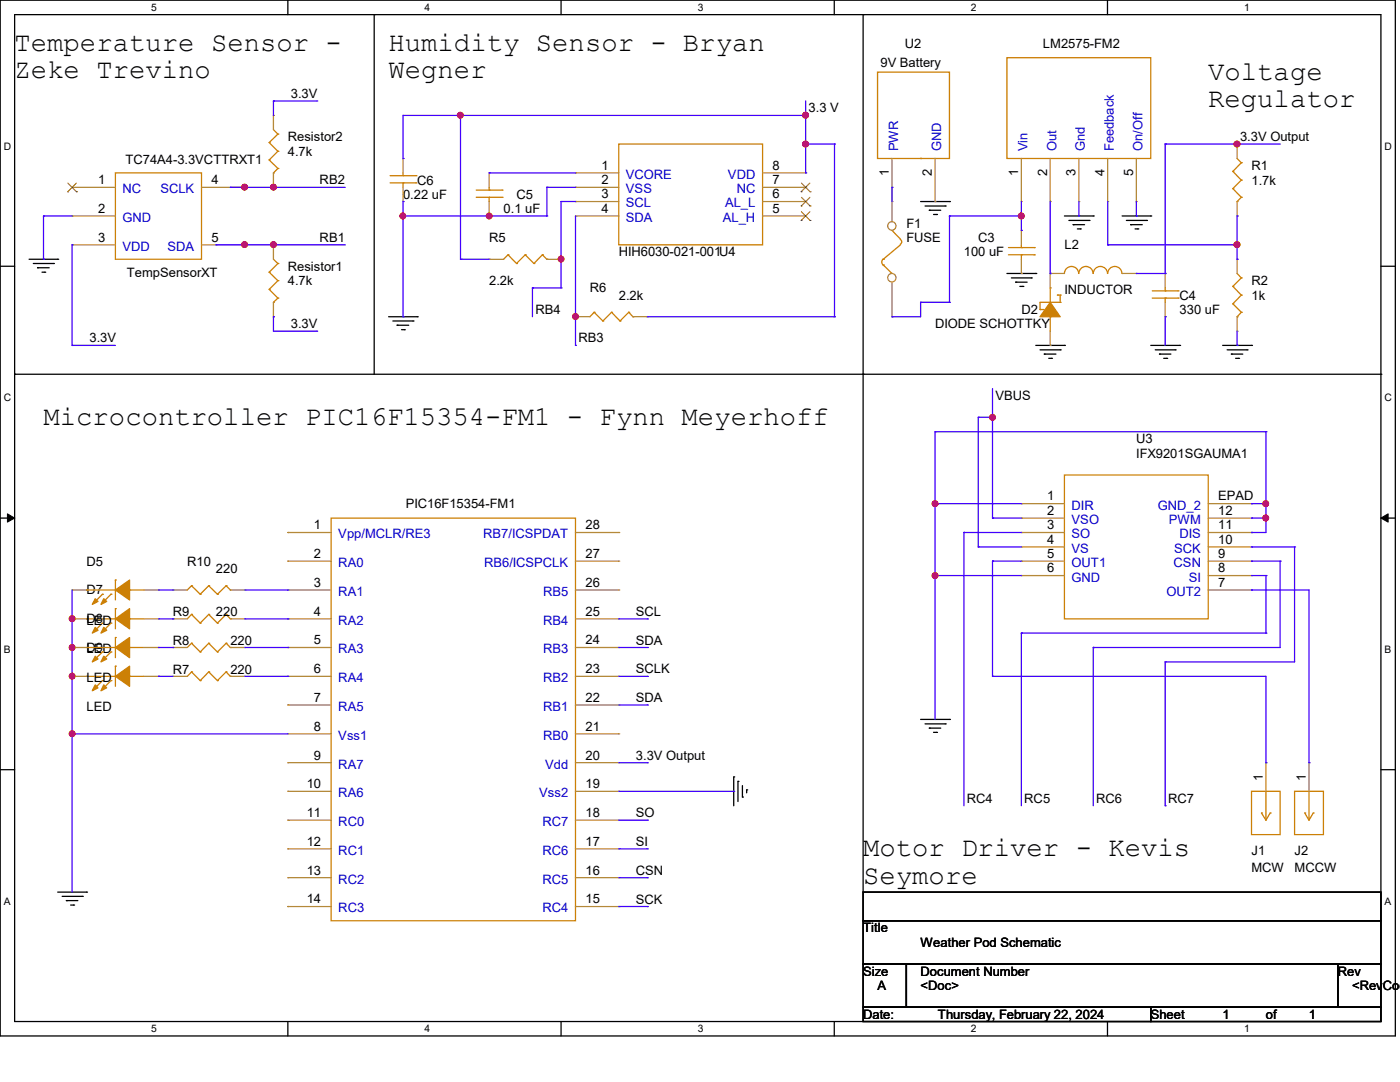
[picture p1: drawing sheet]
<svg xmlns="http://www.w3.org/2000/svg" width="279mm" height="216mm" viewBox="0 0 279 216" stroke-linecap="round" stroke-linejoin="round" font-family="sans-serif">
<path d="M0 0h278.5v206.7h-278.5zM2.9 2.9h272.7v200.9h-272.7z" fill="none" stroke="#000" stroke-width=".25"/>
<g fill="#fff">
<path d="M30.2 .3h1.1v2.3h-1.1z"/>
<path d="M30.2 204.1h1.1v2.3h-1.1z"/>
</g>
<path d="M57.4 0v2.9M57.4 203.8v2.9" fill="none" stroke="#000" stroke-width=".25"/>
<g fill="#fff">
<path d="M84.7 .3h1.1v2.3h-1.1z"/>
<path d="M84.7 204.1h1.1v2.3h-1.1z"/>
</g>
<path d="M112 0v2.9M112 203.8v2.9" fill="none" stroke="#000" stroke-width=".25"/>
<g fill="#fff">
<path d="M139.2 .3h1.1v2.3h-1.1z"/>
<path d="M139.2 204.1h1.1v2.3h-1.1z"/>
</g>
<path d="M166.5 0v2.9M166.5 203.8v2.9" fill="none" stroke="#000" stroke-width=".25"/>
<g fill="#fff">
<path d="M193.8 .3h1.1v2.3h-1.1z"/>
<path d="M193.8 204.1h1.1v2.3h-1.1z"/>
</g>
<path d="M221 0v2.9M221 203.8v2.9" fill="none" stroke="#000" stroke-width=".25"/>
<g fill="#fff">
<path d="M248.3 .3h1.1v2.3h-1.1z"/>
<path d="M248.3 204.1h1.1v2.3h-1.1z"/>
<path d="M.8 28h1.4v2.3h-1.4z"/>
<path d="M276.3 28h1.4v2.3h-1.4z"/>
<path d="M.8 78.2h1.4v2.3h-1.4z"/>
<path d="M276.3 78.2h1.4v2.3h-1.4z"/>
</g>
<path d="M0 53.1h2.9M275.6 53.1h2.9" fill="none" stroke="#000" stroke-width=".25"/>
<g fill="#fff">
<path d="M.8 128.5h1.3v2.2h-1.3z"/>
<path d="M276.3 128.5h1.3v2.2h-1.3z"/>
</g>
<path d="M0 103.4h2.9M275.6 103.4h2.9" fill="none" stroke="#000" stroke-width=".25"/>
<path d="M1.5 102.5l1.4 .9-1.4 .8zM275.6 103.4l1.4-.9v1.7z" fill="#000" stroke="#000" stroke-width=".2"/>
<g fill="#fff">
<path d="M.8 178.7h1.3v2.2h-1.3z"/>
<path d="M276.3 178.7h1.3v2.2h-1.3z"/>
</g>
<g fill="none" stroke="#000" stroke-width=".25">
<path d="M74.7 2.9h.1M74.7 2.9v71.8M172.3 2.9h.1M172.3 2.9v175.1M5.8 51.7h5.7M6.6 52.6h4.1M7.5 53.4h.1M7.5 53.4h2.3M8.4 54.3h.5M8.9 54.3h.1M10.7 52.6h.1M11.5 51.7h.1"/>
<path d="M183.7 40.2h5.8M184.6 41.1h4M185.5 42h.1M185.5 42h2.2M186.3 42.8h.6M186.9 42.8h.1M188.6 41.1h.1M189.5 40.2h.1M201 54.6h5.7M201.8 55.5h4M202.7 56.3h.1M202.7 56.3h2.3"/>
<path d="M203.5 57.1h.6M204.1 57.1h.1M205.8 55.5h.1M206.7 54.6h.1M212.4 43.1h5.8M213.3 44h4M214.2 44.8h.1M214.2 44.8h2.3M215 45.7h.6M215.6 45.7h.1M217.3 44h.1M218.2 43.1h.1"/>
<path d="M223.9 43.1h5.8M224.8 44h4M225.6 44.8h.1M225.6 44.8h2.4M226.5 45.7h.6M227.1 45.7h.1M228.8 44h.1M229.7 43.1h.1M2.9 74.7h.1M2.9 74.7h272.7M77.6 63.2h5.7M78.4 64.1h4"/>
<path d="M79.2 64.9h.1M79.2 64.9h2.4M80.1 65.8h.6M80.7 65.8h.1M82.4 64.1h.1M83.3 63.2h.1M172.3 74.7h.1M206.7 68.9h5.7M207.6 69.8h4M208.4 70.7h.1M208.4 70.7h2.3M209.3 71.5h.5"/>
<path d="M209.8 71.5h.1M211.6 69.8h.1M212.4 68.9h.1M229.7 68.9h5.7M230.5 69.8h4M231.4 70.7h.1M231.4 70.7h2.3M232.2 71.5h.6M232.8 71.5h.1M234.5 69.8h.1M235.4 68.9h.1M244 68.9h5.8"/>
<path d="M244.9 69.8h4M245.7 70.7h.1M245.7 70.7h2.3M246.6 71.5h.6M247.2 71.5h.1M248.9 69.8h.1M249.8 68.9h.1M275.6 74.7h.1M0 153.6h2.9M146.4 155h.1M146.4 155v5.8M147.3 155.9h.1"/>
<path d="M147.3 155.9v4M148.2 159h.1M148.2 156.8v2.2M149 157.6h.1M149 157.6v.6M183.7 143.6h5.8M184.6 144.4h4M185.5 145.3h.1M185.5 145.3h2.2M186.3 146.1h.6M186.9 146.1h.1M188.6 144.4h.1"/>
<path d="M189.5 143.6h.1M275.6 153.6h2.9M11.5 178h5.8M12.4 178.9h4M13.3 179.7h.1M13.3 179.7h2.2M16.4 178.9h.1M17.3 178h.1M172.3 178h103.3v5.7h-103.3zM14.1 180.6h.6M14.7 180.6h.1M172.3 183.7h103.3v8.7h-103.3z"/>
<path d="M172.3 192.4h8.6v8.6h-8.6zM180.9 192.4h86.1v8.6h-86.1zM267 192.4h8.6v8.6h-8.6zM172.3 201h57.4v2.8h-57.4zM229.7 201h45.9v2.8h-45.9z"/>
</g>
<g fill="none" stroke="#cc8006" stroke-width=".25">
<path d="M175.1 14.4h14.4v17.2h-14.4zM201 11.5h28.7v20.1h-28.7zM23 34.5h17.2v17.2h-17.2zM53.7 28.4h.1M53.7 31.9h.1M53.7 28.4l1.8 1.8M53.7 31.9l1.8 1.7M54.6 34.5h.1M54.6 25.9l.9 .9M55.5 26.8h.1M55.5 30.2h.1M55.5 33.6h.1"/>
<path d="M55.5 26.8l-1.8 1.6M55.5 30.2l-1.8 1.7M55.5 33.6l-.9 .9M123.5 28.7h28.7v20.2h-28.7zM183.7 31.6h.1M246 34.2h.1M246 37.6h.1M246 34.2l1.7 1.7M246 37.6l1.7 1.8M246.9 31.6l.8 .9M247.7 32.5h.1M247.7 35.9h.1"/>
<path d="M247.7 39.4h.1M247.7 32.5l-1.7 1.7M247.7 35.9l-1.7 1.7M247.7 39.4l-.8 .8M101.4 50.8h.1M101.4 50.8l-.9 .9M101.4 50.8l1.7 1.8M103.1 52.6h.1M104.8 50.8h.1M104.8 50.8l-1.7 1.8M104.8 50.8l1.8 1.8M106.6 52.6h.1"/>
<path d="M108.2 50.8h.1M108.2 50.8l-1.6 1.8M108.2 50.8l.9 .9M109.1 51.7h.1M176.2 51.7l-.2 .6 .2 .6M176.3 52.9h.1M176.3 51.7h.1M176.3 52.9l1.7 1.7M178 46h.1M178 46l1.7 1.7M179.7 47.8l.3 .5-.3 .5M179.7 48.9l-3.4 2.8"/>
<path d="M201.3 50.8h5.1M201.3 49.4h5.1M203.8 49.4h.1M203.8 50.8h.1M203.8 48.9v.5M203.8 50.8v.9M206.4 50.8h.1M206.4 49.4h.1M209.6 57.4h.1M209.6 57.4v2.9M211 58.9h.1M211 58.9h.6"/>
<path d="M211.6 58.9h.1M211.6 58.9v1.4M230 59.5h5.1M230 58h5.1M232.5 58h.1M232.5 59.5h.1M232.5 57.4v.6M232.5 59.5v.8M235.1 59.5h.1M235.1 58h.1M246 57.1h.1M246 57.1l1.7 1.8"/>
<path d="M246.9 40.2h.1M246.9 54.6l.8 .9M247.7 55.5h.1M247.7 58.9h.1M247.7 55.5l-1.7 1.6M247.7 58.9l-1.7 1.7M118.6 62.3h.1M118.6 62.3l-.9 .9M118.6 62.3l1.7 1.8M120.3 64.1h.1M122 62.3h.1M122 62.3l-1.7 1.8"/>
<path d="M122 62.3l1.7 1.8M123.7 64.1h.1M125.5 62.3h.1M125.5 62.3l-1.8 1.8M125.5 62.3l.8 .9M126.3 63.2h.1M207.6 61.8h.1M207.6 61.8h.6M208.2 61.8h.1M209.6 63.2h.1M209.6 63.2v2.9M211.6 60.3h.1"/>
<path d="M211.6 60.3h-4v1.5M246 60.6h.1M246 60.6l1.7 1.7M246.9 63.2h.1M247.7 62.3h.1M247.7 62.3l-.8 .9M212.4 94.8h28.7v28.7h-28.7zM17.3 117.7h.1M17.3 117.7h5.7M20.4 118.6h.1M20.4 118.6l-1.7 1.7M22.1 118.6h.1"/>
<path d="M22.1 118.6l-1.7 1.7M23 115.7h.1M23 115.7v4M25.9 117.7h.1M25.9 117.7h2.8M38.2 116.9h.1M38.2 116.9l-.8 .8M38.2 116.9l1.8 1.7M40 118.6h.1M41.7 116.9h.1M41.7 116.9l-1.7 1.7M41.7 116.9l1.7 1.7"/>
<path d="M43.4 118.6h.1M45.1 116.9h.1M45.1 116.9l-1.7 1.7M45.1 116.9l.9 .8M46 117.7h.1M66.1 103.4h48.8v80.3h-48.8zM17.3 123.5h.1M17.3 135h.1M17.3 123.5h5.7M17.3 135h5.7M20.4 124.3h.1M20.4 135.8h.1"/>
<path d="M20.4 124.3l-1.7 1.8M20.4 135.8l-1.7 1.7M22.1 124.3h.1M22.1 135.8h.1M22.1 124.3l-1.7 1.8M22.1 135.8l-1.7 1.7M23 121.5h.1M23 132.9h.1M23 121.5v4M23 132.9v4M25.9 123.5h.1M25.9 135h.1"/>
<path d="M25.9 123.5h2.8M25.9 135h2.8M38.2 122.6h.1M38.2 128.4h.1M38.2 134.1h.1M38.2 122.6l-.8 .9M38.2 122.6l1.8 1.7M38.2 128.4l-.8 .8M38.2 128.4l1.8 1.7M38.2 134.1l-.8 .9M38.2 134.1l1.8 1.7M40 124.3h.1"/>
<path d="M40 130.1h.1M40 135.8h.1M41.7 122.6h.1M41.7 128.4h.1M41.7 134.1h.1M41.7 122.6l-1.7 1.7M41.7 122.6l1.7 1.7M41.7 128.4l-1.7 1.7M41.7 128.4l1.7 1.7M41.7 134.1l-1.7 1.7M41.7 134.1l1.7 1.7M43.4 124.3h.1"/>
<path d="M43.4 130.1h.1M43.4 135.8h.1M45.1 122.6h.1M45.1 128.4h.1M45.1 134.1h.1M45.1 122.6l-1.7 1.7M45.1 122.6l.9 .9M45.1 128.4l-1.7 1.7M45.1 128.4l.9 .8M45.1 134.1l-1.7 1.7M45.1 134.1l.9 .9M46 123.5h.1"/>
<path d="M46 129.2h.1M46 135h.1M249.8 157.9h5.7v8.6h-5.7zM252.6 157.9h.1M252.6 157.9v5.8M258.4 157.9h5.7v8.6h-5.7zM261.2 157.9h.1M261.2 157.9v5.8M251.8 162.2h.1M251.8 162.2l.8 1.5M253.5 162.2h.1M253.5 162.2l-.9 1.5"/>
<path d="M260.4 162.2h.1M260.4 162.2l.8 1.5M262.1 162.2h.1M262.1 162.2l-.9 1.5"/>
</g>
<g fill="#cc8006" stroke="#cc8006" stroke-width=".25">
<path d="M23 123.5l2.9-2v4z" fill-rule="evenodd"/>
<path d="M19 125.2l.6 .6-1.2 .5z" fill-rule="evenodd"/>
<path d="M20.7 125.2l.6 .6-1.1 .5z" fill-rule="evenodd"/>
<path d="M23 117.7l2.9-2v4z" fill-rule="evenodd"/>
<path d="M19 119.5l.6 .5-1.2 .6z" fill-rule="evenodd"/>
<path d="M20.7 119.5l.6 .5-1.1 .6z" fill-rule="evenodd"/>
<path d="M209.6 60.3l2 2.9h-4z" fill-rule="evenodd"/>
<path d="M23 135l2.9-2.1v4z" fill-rule="evenodd"/>
<path d="M19 136.7l.6 .5-1.2 .6z" fill-rule="evenodd"/>
<path d="M20.7 136.7l.6 .5-1.1 .6z" fill-rule="evenodd"/>
</g>
<g fill="none" stroke="#a84" stroke-width=".25">
<path d="M14.4 37.4h.1M14.4 37.4h8.6M40.2 37.4h8.7M48.9 37.4h.1M54.6 23h.1M54.6 37.4h.1M54.6 23v2.9M54.6 34.5v2.9M114.9 34.5h.1M114.9 37.4h.1M114.9 37.4h8.6M114.9 34.5h8.6"/>
<path d="M152.2 37.4h8.6M152.2 34.5h8.6M160.8 37.4h.1M160.8 34.5h.1M178 31.6v8.6M186.6 31.6v8.6M203.8 31.6v8.6M209.6 31.6v8.6M215.3 31.6v8.6M221.1 31.6v8.6M226.8 31.6v8.6M246.9 28.7h.1"/>
<path d="M246.9 28.7v2.9M14.4 43.1h.1M14.4 48.9h.1M14.4 43.1h8.6M14.4 48.9h8.6M40.2 48.9h8.7M48.9 48.9h.1M97.6 51.7h.1M97.6 51.7h2.9M109.1 51.7h2.9M112 51.7h.1M114.9 40.2h.1"/>
<path d="M114.9 43.1h.1M114.9 43.1h8.6M114.9 40.2h8.6M152.2 43.1h8.6M152.2 40.2h8.6M160.8 43.1h.1M160.8 40.2h.1M178 40.2h.1M186.6 40.2h.1M203.8 40.2h.1M203.8 46h.1M203.8 54.6h.1"/>
<path d="M203.8 46v2.9M203.8 51.7v2.9M209.6 54.6h.1M209.6 40.2h.1M209.6 54.6v2.8M215.3 40.2h.1M221.1 40.2h.1M226.8 40.2h.1M232.5 54.6h.1M232.5 54.6v2.8M246.9 43.1h.1M246.9 51.7h.1"/>
<path d="M246.9 40.2v2.9M246.9 51.7v2.9M114.9 63.2h.1M114.9 63.2h2.8M126.3 63.2h2.9M129.2 63.2h.1M209.6 68.9h.1M209.6 66.1v2.8M232.5 63.2h.1M232.5 60.3v2.9M246.9 66.1h.1M246.9 63.2v2.9"/>
<path d="M14.4 117.7h.1M14.4 117.7h2.9M28.7 117.7h2.9M31.6 117.7h.1M34.5 117.7h.1M34.5 117.7h2.9M46 117.7h2.9M48.9 117.7h.1M57.4 106.3h.1M57.4 112h.1M57.4 117.7h.1M57.4 106.3h8.7"/>
<path d="M57.4 112h8.7M57.4 117.7h8.7M114.9 106.3h8.6M114.9 112h8.6M114.9 117.7h8.6M123.5 117.7h.1M123.5 112h.1M123.5 106.3h.1M203.8 100.5h.1M203.8 103.4h.1M203.8 106.3h.1M203.8 109.1h.1"/>
<path d="M203.8 112h.1M203.8 114.9h.1M203.8 106.3h8.6M203.8 112h8.6M203.8 100.5h8.6M203.8 103.4h8.6M203.8 109.1h8.6M203.8 114.9h8.6M241.1 106.3h8.7M241.1 112h8.7M241.1 117.7h8.7M241.1 100.5h8.7"/>
<path d="M241.1 103.4h8.7M241.1 109.1h8.7M241.1 114.9h8.7M249.8 117.7h.1M249.8 114.9h.1M249.8 112h.1M249.8 109.1h.1M249.8 106.3h.1M249.8 103.4h.1M249.8 100.5h.1M14.4 123.5h.1M14.4 135h.1"/>
<path d="M14.4 123.5h2.9M14.4 135h2.9M28.7 123.5h2.9M28.7 135h2.9M31.6 123.5h.1M31.6 135h.1M34.5 123.5h.1M34.5 129.2h.1M34.5 135h.1M34.5 123.5h2.9M34.5 129.2h2.9M34.5 135h2.9"/>
<path d="M46 123.5h2.9M46 129.2h2.9M46 135h2.9M48.9 123.5h.1M48.9 129.2h.1M48.9 135h.1M57.4 123.5h.1M57.4 129.2h.1M57.4 135h.1M57.4 123.5h8.7M57.4 129.2h8.7M57.4 135h8.7"/>
<path d="M114.9 123.5h8.6M114.9 129.2h8.6M114.9 135h8.6M123.5 135h.1M123.5 129.2h.1M123.5 123.5h.1M57.4 140.7h.1M57.4 146.4h.1M57.4 152.2h.1M57.4 157.9h.1M57.4 140.7h8.7M57.4 146.4h8.7"/>
<path d="M57.4 152.2h8.7M57.4 157.9h8.7M114.9 140.7h8.6M114.9 146.4h8.6M114.9 152.2h8.6M114.9 157.9h8.6M123.5 157.9h.1M123.5 152.2h.1M123.5 146.4h.1M123.5 140.7h.1M252.6 152.2h.1M252.6 152.2v5.7"/>
<path d="M261.2 152.2h.1M261.2 152.2v5.7M57.4 163.7h.1M57.4 169.4h.1M57.4 175.1h.1M57.4 163.7h8.7M57.4 169.4h8.7M57.4 175.1h8.7M114.9 163.7h8.6M114.9 169.4h8.6M114.9 175.1h8.6M123.5 175.1h.1"/>
<path d="M123.5 169.4h.1M123.5 163.7h.1M57.4 180.9h.1M57.4 180.9h8.7M114.9 180.9h8.6M123.5 180.9h.1"/>
</g>
<g fill="none" stroke="#804000" stroke-width=".2">
<path d="M13.5 38.3h.1M13.5 36.5l1.8 1.8M15.2 36.5l-1.7 1.8M15.3 38.3h.1M159.9 38.3h.1M159.9 39.4l1.8 1.7M159.9 36.5l1.8 1.8M161.6 39.4l-1.7 1.7M161.6 36.5l-1.7 1.8M161.7 38.3h.1M159.9 44h.1M159.9 41.1h.1"/>
<path d="M159.9 42.2l1.8 1.8M161.6 42.2l-1.7 1.8M161.7 44h.1M161.7 41.1h.1"/>
</g>
<circle cx="178" cy="55.4" r=".83" fill="#fff" stroke="#a84" stroke-width=".25"/>
<path d="M178 56.3v6.9M178 63.2h.1" fill="none" stroke="#a84" stroke-width=".25"/>
<circle cx="178" cy="45.1" r=".83" fill="#fff" stroke="#a84" stroke-width=".25"/>
<g fill="none" stroke="#a84" stroke-width=".25">
<path d="M80.4 31.6h.1M80.4 31.6v2.9M80.4 37.4v2.8M97.6 34.5h.1M97.6 34.5v2.9M178 37.4h.1M178 37.4v6.8M54.6 48.9h.1M54.6 48.9v2.8M80.4 40.2h.1M97.6 43.1h.1M97.6 40.2v2.9"/>
<path d="M209.6 54.6h.1M209.6 54.6h2.8M223.9 54.6h2.9M226.8 54.6h.1M54.6 63.2h.1M54.6 60.3v2.9M14.4 129.2h.1M14.4 129.2h2.9M28.7 129.2h2.9M31.6 129.2h.1"/>
</g>
<g fill="none" stroke="#cc8006" stroke-width=".25">
<path d="M77.9 36.5h5.1M77.9 35.1h5.1M80.4 35.1h.1M80.4 36.5h.1M80.4 34.5v.6M80.4 36.5v.9M83 36.5h.1M83 35.1h.1M95 39.4h5.2M95 37.9h5.2M97.6 37.9h.1M97.6 39.4h.1"/>
<path d="M97.6 37.4v.5M97.6 39.4v.8M100.2 39.4h.1M100.2 37.9h.1M53.7 54.3h.1M53.7 57.7h.1M53.7 54.3l1.8 1.7M53.7 57.7l1.8 1.8M54.6 51.7l.9 .9M55.5 52.6h.1M55.5 56h.1M55.5 59.5h.1"/>
<path d="M55.5 52.6l-1.8 1.7M55.5 56l-1.8 1.7M55.5 59.5l-.9 .8M212.4 54.6a1.41 1.41 0 0 1 1.5-1.4 1.41 1.41 0 0 1 1.4 1.4 1.47 1.47 0 0 1 1.4-1.4 1.41 1.41 0 0 1 1.4 1.4M218.2 54.6a1.41 1.41 0 0 1 1.4-1.4 1.41 1.41 0 0 1 1.4 1.4M221.1 54.6a1.41 1.41 0 0 1 1.4-1.4 1.41 1.41 0 0 1 1.4 1.4M54.6 60.3h.1M17.3 129.2h.1M17.3 129.2h5.7M20.4 130.1h.1M20.4 130.1l-1.7 1.7M22.1 130.1h.1"/>
<path d="M22.1 130.1l-1.7 1.7M23 127.2h.1M23 127.2v4M25.9 129.2h.1M25.9 129.2h2.8"/>
</g>
<g fill="#cc8006" stroke="#cc8006" stroke-width=".25">
<path d="M23 129.2l2.9-2v4z" fill-rule="evenodd"/>
<path d="M19 130.9l.6 .6-1.2 .6z" fill-rule="evenodd"/>
<path d="M20.7 130.9l.6 .6-1.1 .6z" fill-rule="evenodd"/>
</g>
<g fill="none" stroke="#4200ff" stroke-width=".25">
<path d="M46 37.4h.1M46 37.4h22.9M54.6 20.2h.1M54.6 37.4h.1M54.6 20.2v2.8M54.6 20.2h8.6M63.2 20.2h.1M80.4 31.6h.1M91.9 23h.1M91.9 23v28.7M97.6 34.5h.1M97.6 34.5h17.3"/>
<path d="M109.1 37.4h.1M109.1 37.4h5.8M109.1 37.4v5.7M160.8 23h.1M160.8 28.7h.1M160.8 34.5h.1M160.8 28.7h5.7M160.8 20.2v14.3M160.8 23h-80.4v8.6M166.5 28.7h.1M166.5 28.7v34.5M178 37.4h.1"/>
<path d="M178 37.4v2.8M232.5 28.7h.1M232.5 28.7h23M232.5 28.7v25.9M246.9 28.7h.1M8.7 51.7h.1M8.7 43.1h.1M8.7 43.1v8.6M8.7 43.1h5.7M14.4 48.9h.1M14.4 48.9v20M43.1 48.9h.1"/>
<path d="M43.1 48.9h25.8M54.6 48.9h.1M80.4 43.1h.1M80.4 40.2h.1M80.4 43.1h28.7M80.4 40.2v23M91.9 51.7h.1M91.9 51.7h5.7M97.6 43.1h.1M106.3 57.4h.1M106.3 57.4h5.7M106.3 57.4v5.8"/>
<path d="M109.1 43.1h.1M112 40.2h.1M112 51.7h.1M112 57.4h.1M112 40.2h2.9M112 40.2v17.2M114.9 43.1v25.8M189.5 43.1h.1M189.5 43.1h14.3M189.5 43.1v17.2M203.8 43.1h.1M203.8 46h.1"/>
<path d="M203.8 40.2v5.8M209.6 54.6h.1M209.6 40.2v14.4M215.3 43.1h.1M215.3 40.2v2.9M221.1 48.9h.1M221.1 40.2v8.7M221.1 48.9h25.8M226.8 43.1h.1M226.8 40.2v2.9M226.8 54.6h5.7M232.5 54.6h.1"/>
<path d="M246.9 43.1h.1M246.9 51.7h.1M246.9 43.1v8.6M14.4 68.9h.1M14.4 68.9h8.6M54.6 63.2h.1M54.6 63.2v2.9h8.6M63.2 66.1h.1M80.4 63.2h.1M114.9 63.2h.1M114.9 68.9h.1M129.2 63.2h37.3"/>
<path d="M166.5 63.2h.1M178 63.2h.1M183.7 60.3h.1M183.7 60.3v2.9h-5.7M183.7 60.3h5.8M189.5 60.3h.1M198.1 77.6v25.8M232.5 63.2h.1M232.5 63.2v5.7M246.9 68.9h.1M246.9 66.1v2.8M186.6 86.1h.1"/>
<path d="M186.6 86.1v57.5M186.6 86.1h66M195.2 83.3h.1M195.2 83.3v25.8M195.2 83.3h2.9M198.1 83.3h.1M252.6 86.1h.1M252.6 86.1v20.2h-2.8M14.4 117.7v60.3M31.6 117.7h2.9M34.5 117.7h.1M48.9 117.7h8.5"/>
<path d="M57.4 117.7h.1M186.6 114.9h.1M186.6 100.5h.1M186.6 114.9h17.2M186.6 100.5h17.2M192.4 106.3h.1M192.4 106.3h11.4M192.4 106.3v54.5M195.2 109.1h.1M195.2 109.1h8.6M198.1 112h.1M198.1 103.4h.1"/>
<path d="M198.1 112v23M198.1 112h5.7M198.1 103.4h5.7M249.8 117.7h.1M249.8 106.3h.1M249.8 103.4h.1M249.8 100.5h.1M249.8 109.1h.1M249.8 112h.1M249.8 117.7h11.4v34.5M249.8 112h5.7M249.8 114.9h2.8"/>
<path d="M249.8 103.4h2.8M249.8 100.5h2.8M249.8 109.1h8.6M252.6 103.4h.1M252.6 100.5h.1M252.6 114.9h.1M252.6 114.9v11.4M255.5 112h.1M255.5 112v17.2h-37.3M258.4 109.1h.1M258.4 109.1v23h-25.9M14.4 135h.1"/>
<path d="M14.4 123.5h.1M14.4 129.2h.1M31.6 135h.1M31.6 135h2.9M31.6 129.2h2.9M31.6 123.5h2.9M34.5 123.5h.1M34.5 129.2h.1M48.9 135h8.5M48.9 129.2h8.5M48.9 123.5h8.5M57.4 123.5h.1"/>
<path d="M57.4 129.2h.1M57.4 135h.1M123.5 135h5.7M123.5 129.2h5.7M123.5 123.5h5.7M129.2 135h.1M129.2 129.2h.1M129.2 123.5h.1M198.1 135h.1M198.1 135h54.5v17.2M203.8 126.3h.1M203.8 126.3v34.5"/>
<path d="M203.8 126.3h48.8M218.2 129.2h.1M218.2 129.2v31.6M232.5 132.1h.1M232.5 132.1v28.7M252.6 126.3h.1M14.4 146.4h.1M14.4 146.4h43M123.5 152.2h5.7M123.5 140.7h5.7M123.5 157.9h22.9M129.2 152.2h.1"/>
<path d="M129.2 140.7h.1M146.4 157.9h.1M252.6 152.2h.1M261.2 152.2h.1M123.5 163.7h5.7M123.5 169.4h5.7M123.5 175.1h5.7M129.2 163.7h.1M129.2 169.4h.1M129.2 175.1h.1M232.5 160.8h.1M123.5 180.9h5.7"/>
<path d="M129.2 180.9h.1"/>
</g>
<g fill="#f00" stroke="#f00" stroke-width=".25">
<circle cx="246.9" cy="28.7" r=".56"/>
<circle cx="203.8" cy="43.1" r=".56"/>
<circle cx="246.9" cy="48.8" r=".56"/>
<circle cx="48.8" cy="37.3" r=".55"/>
<circle cx="54.6" cy="37.3" r=".55"/>
<circle cx="48.8" cy="48.8" r=".55"/>
<circle cx="54.6" cy="48.8" r=".55"/>
<circle cx="252.6" cy="103.4" r=".55"/>
<circle cx="252.6" cy="100.5" r=".55"/>
<circle cx="186.6" cy="114.9" r=".55"/>
<circle cx="186.6" cy="100.5" r=".55"/>
<circle cx="198.1" cy="83.3" r=".55"/>
<circle cx="114.9" cy="63.2" r=".55"/>
<circle cx="97.6" cy="43.1" r=".55"/>
<circle cx="160.8" cy="28.7" r=".56"/>
<circle cx="80.4" cy="43.1" r=".55"/>
<circle cx="112" cy="51.7" r=".55"/>
<circle cx="14.4" cy="146.4" r=".55"/>
<circle cx="14.4" cy="129.2" r=".55"/>
<circle cx="14.4" cy="134.9" r=".55"/>
<circle cx="14.4" cy="123.4" r=".55"/>
<circle cx="160.8" cy="23" r=".56"/>
<circle cx="91.9" cy="23" r=".55"/>
</g>
<g font-size="5.4">
<text x="2.9" y="10.2">Temperature Sensor -</text>
<text x="77.6" y="10.2">Humidity Sensor - Bryan</text>
<text x="2.9" y="15.6">Zeke Trevino</text>
<text x="77.6" y="15.6">Wegner</text>
<text x="241.1" y="15.9">Voltage</text>
<text x="241.1" y="21.3">Regulator</text>
<text x="8.7" y="84.8">Microcontroller PIC16F15354-FM1 - Fynn Meyerhoff</text>
<text x="172.3" y="170.9">Motor Driver - Kevis</text>
<text x="172.3" y="176.3">Seymore</text>
</g>
<g font-size="2.6">
<text x="180.6" y="9.6">U2</text>
<text x="208.2" y="9.6">LM2575-FM2</text>
<text x="175.7" y="13.3">9V Battery</text>
<text x="58" y="19.6">3.3V</text>
<text x="161.4" y="22.4">3.3 V</text>
<text x="57.4" y="28.2">Resistor2</text>
<text x="247.5" y="28.2">3.3V Output</text>
<text x="25" y="32.8">TC74A4-3.3VCTTRXT1</text>
<text x="57.4" y="31.1">4.7k</text>
<text x="120.1" y="33.9">1</text>
<text x="154.2" y="33.9">8</text>
<text x="177.4" y="35.1" transform="rotate(-90 177.4 35.1)">1</text>
<text x="186" y="35.1" transform="rotate(-90 186 35.1)">2</text>
<text x="203.2" y="35.1" transform="rotate(-90 203.2 35.1)">1</text>
<text x="209" y="35.1" transform="rotate(-90 209 35.1)">2</text>
<text x="214.7" y="35.1" transform="rotate(-90 214.7 35.1)">3</text>
<text x="220.4" y="35.1" transform="rotate(-90 220.4 35.1)">4</text>
<text x="226.1" y="35.1" transform="rotate(-90 226.1 35.1)">5</text>
<text x="249.8" y="34">R1</text>
<text x="19.6" y="36.7">1</text>
<text x="42.2" y="36.7">4</text>
<text x="63.8" y="36.8">RB2</text>
<text x="80.4" y="39.7">0.22 uF</text>
<text x="83.3" y="36.8">C6</text>
<text x="103.1" y="39.7">C5</text>
<text x="120.1" y="36.7">2</text>
<text x="120.1" y="39.6">3</text>
<text x="154.2" y="39.6">6</text>
<text x="154.2" y="36.7">7</text>
<text x="249.8" y="36.8">1.7k</text>
<text x="19.6" y="42.5">2</text>
<text x="100.5" y="42.5">0.1 uF</text>
<text x="120.1" y="42.5">4</text>
<text x="154.2" y="42.5">5</text>
<text x="180.9" y="45.4">F1</text>
<text x="19.6" y="48.2">3</text>
<text x="42.2" y="48.2">5</text>
<text x="63.8" y="48.3">RB1</text>
<text x="97.6" y="48.3">R5</text>
<text x="123.5" y="51.2">HIH6030-021-001U4</text>
<text x="180.9" y="48.3">FUSE</text>
<text x="192.4" y="51.2">100 uF</text>
<text x="195.2" y="48.3">C3</text>
<text x="212.4" y="49.7">L2</text>
<text x="25.3" y="55.2">TempSensorXT</text>
<text x="57.4" y="54.1">Resistor1</text>
<text x="57.4" y="56.9">4.7k</text>
<text x="97.6" y="56.9">2.2k</text>
<text x="117.7" y="58.3">R6</text>
<text x="123.5" y="59.8">2.2k</text>
<text x="212.4" y="58.6">INDUCTOR</text>
<text x="235.4" y="59.8">C4</text>
<text x="249.8" y="56.9">R2</text>
<text x="249.8" y="59.8">1k</text>
<text x="58" y="65.5">3.3V</text>
<text x="106.8" y="62.6">RB4</text>
<text x="186.6" y="65.5">DIODE SCHOTTKY</text>
<text x="203.8" y="62.7">D2</text>
<text x="235.4" y="62.7">330 uF</text>
<text x="17.9" y="68.3">3.3V</text>
<text x="115.4" y="68.3">RB3</text>
<text x="198.7" y="79.8">VBUS</text>
<text x="226.8" y="88.5">U3</text>
<text x="226.8" y="91.4">IFX9201SGAUMA1</text>
<text x="81" y="101.4">PIC16F15354-FM1</text>
<text x="209" y="99.9">1</text>
<text x="243.1" y="99.9">EPAD</text>
<text x="62.7" y="105.6">1</text>
<text x="116.8" y="105.6">28</text>
<text x="209" y="102.7">2</text>
<text x="209" y="105.6">3</text>
<text x="243.1" y="105.6">11</text>
<text x="243.1" y="102.7">12</text>
<text x="17.3" y="112.9">D5</text>
<text x="37.4" y="112.9">R10</text>
<text x="62.7" y="111.3">2</text>
<text x="116.8" y="111.3">27</text>
<text x="209" y="108.5">4</text>
<text x="209" y="111.3">5</text>
<text x="243.1" y="111.3">9</text>
<text x="243.1" y="108.5">10</text>
<text x="17.3" y="118.6">D7</text>
<text x="43.1" y="114.3">220</text>
<text x="62.7" y="117.1">3</text>
<text x="116.8" y="117.1">26</text>
<text x="209" y="114.2">6</text>
<text x="243.1" y="117.1">7</text>
<text x="243.1" y="114.2">8</text>
<text x="17.3" y="124.6">LED</text>
<text x="17.3" y="124.4">D8</text>
<text x="34.5" y="122.9">R9</text>
<text x="43.1" y="122.9">220</text>
<text x="62.7" y="122.9">4</text>
<text x="116.8" y="122.9">25</text>
<text x="126.9" y="122.9">SCL</text>
<text x="17.3" y="130.4">LED</text>
<text x="17.3" y="130.1">D9</text>
<text x="34.5" y="128.7">R8</text>
<text x="46" y="128.7">220</text>
<text x="62.7" y="128.6">5</text>
<text x="116.8" y="128.6">24</text>
<text x="126.9" y="128.6">SDA</text>
<text x="17.3" y="136.1">LED</text>
<text x="34.5" y="134.4">R7</text>
<text x="46" y="134.4">220</text>
<text x="62.7" y="134.3">6</text>
<text x="116.8" y="134.3">23</text>
<text x="126.9" y="134.4">SCLK</text>
<text x="17.3" y="141.9">LED</text>
<text x="62.7" y="140">7</text>
<text x="116.8" y="140">22</text>
<text x="126.9" y="140.1">SDA</text>
<text x="62.7" y="145.8">8</text>
<text x="116.8" y="145.8">21</text>
<text x="62.7" y="151.6">9</text>
<text x="116.8" y="151.6">20</text>
<text x="126.9" y="151.6">3.3V Output</text>
<text x="252" y="155.9" transform="rotate(-90 252 155.9)">1</text>
<text x="260.6" y="155.9" transform="rotate(-90 260.6 155.9)">1</text>
<text x="61.2" y="157.3">10</text>
<text x="116.8" y="157.3">19</text>
<text x="193" y="160.2">RC4</text>
<text x="204.4" y="160.2">RC5</text>
<text x="218.8" y="160.2">RC6</text>
<text x="233.1" y="160.2">RC7</text>
<text x="61.2" y="163">11</text>
<text x="116.8" y="163">18</text>
<text x="126.9" y="163.1">SO</text>
<text x="61.2" y="168.7">12</text>
<text x="116.8" y="168.7">17</text>
<text x="126.9" y="168.8">SI</text>
<text x="249.8" y="170.6">J1</text>
<text x="258.4" y="170.6">J2</text>
<text x="61.2" y="174.5">13</text>
<text x="116.8" y="174.5">16</text>
<text x="126.9" y="174.5">CSN</text>
<text x="249.8" y="174">MCW</text>
<text x="258.4" y="174">MCCW</text>
<text x="61.2" y="180.3">14</text>
<text x="116.8" y="180.3">15</text>
<text x="126.9" y="180.3">SCK</text>
<text x="172.3" y="186.1">Title</text>
<text x="183.7" y="188.9">Weather Pod Schematic</text>
<text x="172.3" y="194.7">Size</text>
<text x="175.1" y="197.6">A</text>
<text x="183.7" y="194.7">Document Number</text>
<text x="183.7" y="197.6">&lt;Doc&gt;</text>
<text x="267" y="194.7">Rev</text>
<text x="269.8" y="197.6">&lt;RevCod</text>
<text x="172.3" y="203.3">Date:</text>
<text x="187.2" y="203.3">Thursday, February 22, 2024</text>
<text x="229.7" y="203.3">Sheet</text>
<text x="244" y="203.3">1</text>
<text x="252.6" y="203.3">of</text>
<text x="261.2" y="203.3">1</text>
</g>
<g font-size="2.6" fill="#00c">
<text x="124.9" y="35.7">VCORE</text>
<text x="145.3" y="35.7">VDD</text>
<text x="179.2" y="30.2" transform="rotate(-90 179.2 30.2)">PWR</text>
<text x="187.8" y="30.2" transform="rotate(-90 187.8 30.2)">GND</text>
<text x="205.1" y="30.2" transform="rotate(-90 205.1 30.2)">Vin</text>
<text x="210.8" y="30.2" transform="rotate(-90 210.8 30.2)">Out</text>
<text x="216.5" y="30.2" transform="rotate(-90 216.5 30.2)">Gnd</text>
<text x="222.3" y="30.2" transform="rotate(-90 222.3 30.2)">Feedback</text>
<text x="228" y="30.2" transform="rotate(-90 228 30.2)">On/Off</text>
<text x="24.5" y="38.6">NC</text>
<text x="32" y="38.6">SCLK</text>
<text x="124.9" y="38.6">VSS</text>
<text x="124.9" y="41.4">SCL</text>
<text x="144.7" y="41.4">AL_L</text>
<text x="147" y="38.6">NC</text>
<text x="24.5" y="44.3">GND</text>
<text x="124.9" y="44.3">SDA</text>
<text x="144.3" y="44.3">AL_H</text>
<text x="24.5" y="50">VDD</text>
<text x="33.4" y="50">SDA</text>
<text x="213.9" y="101.7">DIR</text>
<text x="231.1" y="101.7">GND_2</text>
<text x="67.5" y="107.4">Vpp/MCLR/RE3</text>
<text x="96.4" y="107.4">RB7/ICSPDAT</text>
<text x="213.9" y="104.6">VSO</text>
<text x="213.9" y="107.4">SO</text>
<text x="233.3" y="104.6">PWM</text>
<text x="235.4" y="107.4">DIS</text>
<text x="67.5" y="113.2">RA0</text>
<text x="96.6" y="113.2">RB6/ICSPCLK</text>
<text x="213.9" y="110.3">VS</text>
<text x="213.9" y="113.2">OUT1</text>
<text x="234.2" y="113.2">CSN</text>
<text x="234.4" y="110.3">SCK</text>
<text x="67.5" y="118.9">RA1</text>
<text x="108.4" y="118.9">RB5</text>
<text x="213.9" y="116">GND</text>
<text x="232.8" y="118.9">OUT2</text>
<text x="237.3" y="116">SI</text>
<text x="67.5" y="124.7">RA2</text>
<text x="108.4" y="124.7">RB4</text>
<text x="67.5" y="130.4">RA3</text>
<text x="108.4" y="130.4">RB3</text>
<text x="67.5" y="136.1">RA4</text>
<text x="108.4" y="136.1">RB2</text>
<text x="67.5" y="141.9">RA5</text>
<text x="108.4" y="141.9">RB1</text>
<text x="67.5" y="147.6">Vss1</text>
<text x="108.4" y="147.6">RB0</text>
<text x="67.5" y="153.4">RA7</text>
<text x="108.8" y="153.4">Vdd</text>
<text x="67.5" y="159.1">RA6</text>
<text x="107.6" y="159.1">Vss2</text>
<text x="67.5" y="164.8">RC0</text>
<text x="108.2" y="164.8">RC7</text>
<text x="67.5" y="170.6">RC1</text>
<text x="108.2" y="170.6">RC6</text>
<text x="67.5" y="176.3">RC2</text>
<text x="108.2" y="176.3">RC5</text>
<text x="67.5" y="182.1">RC3</text>
<text x="108.2" y="182.1">RC4</text>
</g>
<g font-size="2.1">
<text x="30.2" y="2.2">5</text>
<text x="84.7" y="2.2">4</text>
<text x="139.2" y="2.2">3</text>
<text x="193.8" y="2.2">2</text>
<text x="248.3" y="2.2">1</text>
<text x=".8" y="29.8">D</text>
<text x="276.3" y="29.8">D</text>
<text x=".8" y="80.1">C</text>
<text x="276.3" y="80.1">C</text>
<text x=".8" y="130.3">B</text>
<text x="276.3" y="130.3">B</text>
<text x=".8" y="180.5">A</text>
<text x="276.3" y="180.5">A</text>
<text x="30.2" y="206">5</text>
<text x="84.7" y="206">4</text>
<text x="139.2" y="206">3</text>
<text x="193.8" y="206">2</text>
<text x="248.3" y="206">1</text>
</g>
</svg>
